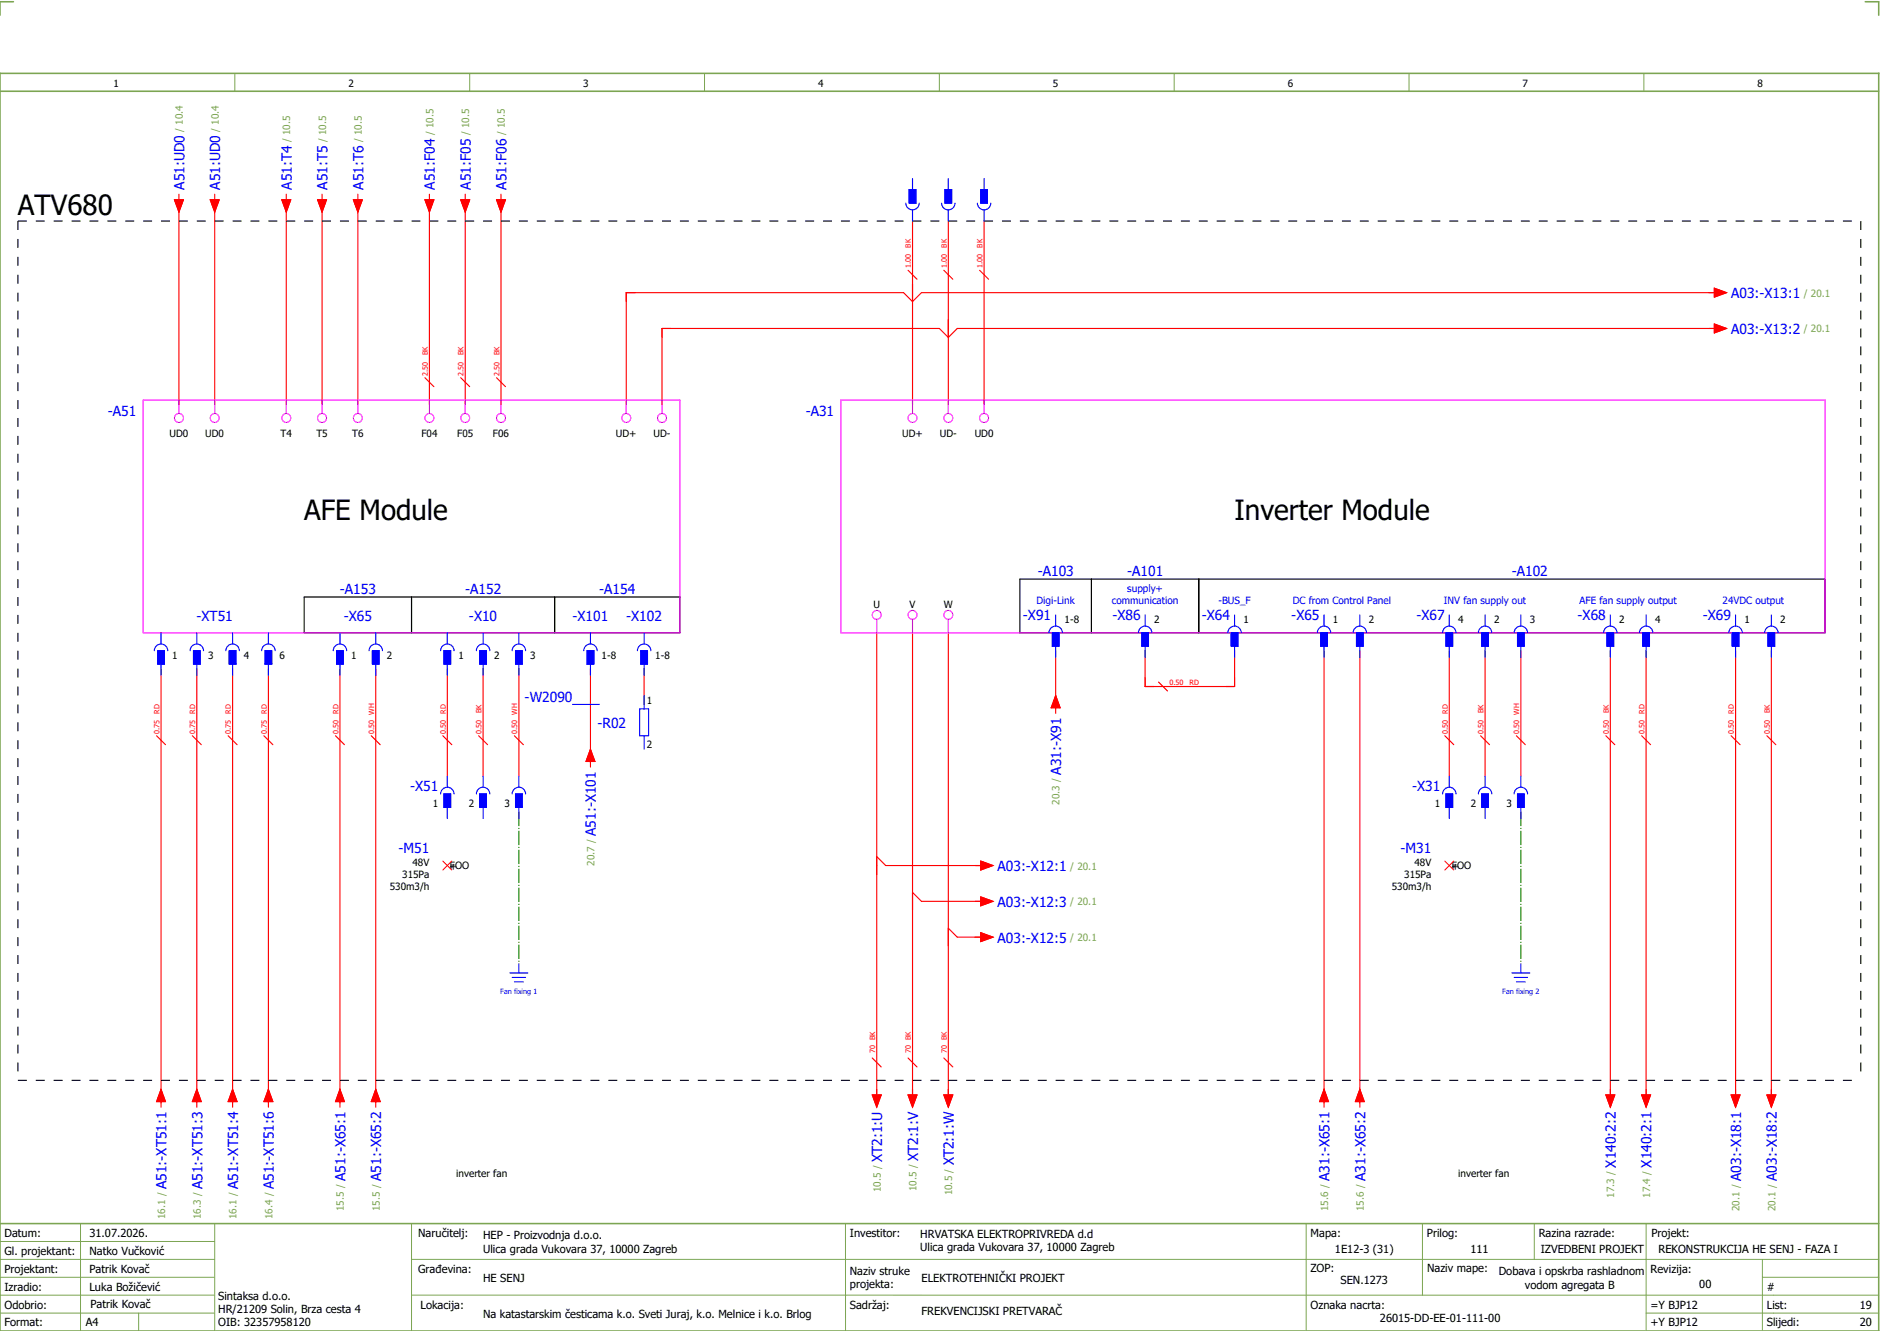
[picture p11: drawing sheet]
<svg xmlns="http://www.w3.org/2000/svg" width="421mm" height="297mm" viewBox="0 0 421 297" stroke-linecap="round" stroke-linejoin="round" font-family="sans-serif">
<path d="M0 16.4h420v281h-420zM3 .4h-3v3M417 .4h3v3M0 20.4h420M0 273.4h420" fill="none" stroke="#7ca552" stroke-width=".35"/>
<g fill="none" stroke="#7ca552" stroke-width=".22">
<path d="M52.5 16.4v4M105 16.4v4M157.5 16.4v4M210 16.4v4M262.5 16.4v4M315 16.4v4M367.5 16.4v4M0 277.4h48M18 273.4v24M48 273.4v24M92 273.4v24M189 273.4v24"/>
<path d="M292 273.4v23.8M318 273.4v16M343 273.4v8M368 273.4v23.8M0 281.4h48M0 285.4h47.8M0 293.4h47.8M31 293.4v4M47.8 289.4h-47.8M92 281.4h328M92 289.4h328M368 293.4h52"/>
<path d="M394 285.4h26M394 281.4v15.8"/>
</g>
<g fill="none" stroke="#f00" stroke-width=".25">
<path d="M39 44.6h2l-1 2.8zM40 43.4v1.2M40 46.4v44M47 44.6h2l-1 2.8zM48 43.4v1.2M48 46.4v44M63 44.6h2l-1 2.8zM64 43.4v1.2M64 46.4v44M71 44.6h2l-1 2.8zM72 43.4v1.2M72 46.4v44"/>
<path d="M79 44.6h2l-1 2.8zM80 43.4v1.2M80 46.4v44M95 44.6h2l-1 2.8zM96 43.4v1.2M96 46.4v44M103 44.6h2l-1 2.8zM104 43.4v1.2M104 46.4v44M111 44.6h2l-1 2.8zM112 43.4v1.2M112 46.4v44"/>
<path d="M204 49.4v41M212 49.4v41M220 49.4v41M203 60.4l2 2M211 60.4l2 2M219 60.4l2 2M383.3 64.4l2.7 1-2.7 1zM383.3 72.4l2.7 1-2.7 1zM384 73.4h-170l-2 2-2-2h-62v17M384 65.4h-178l-2 2-2-2h-62v25M95 84.4l2 2M103 84.4l2 2"/>
<path d="M111 84.4l2 2M36 149.4v98M44 149.4v98M52 149.4v98M60 149.4v98M76 149.4v98M84 149.4v98M100 149.4v24M108 149.4v24M116 149.4v24M132 149.4v22M144 149.4v8"/>
<path d="M196 141.4v104M204 141.4v104M212 141.4v104M236 145.4v14M236 155.4l1 2.7h-2zM256 145.4v8h20v-8M259 152.4l2 2M296 145.4v102M304 145.4v102M324 145.4v28M332 145.4v28M340 145.4v28"/>
<path d="M360 145.4v100M368 145.4v100M388 145.4v100M396 145.4v100M35 164.4l2 2M43 164.4l2 2M51 164.4l2 2M59 164.4l2 2M75 164.4l2 2M83 164.4l2 2M99 164.4l2 2M107 164.4l2 2"/>
<path d="M115 164.4l2 2M132 167.4l1 2.7h-2zM323 164.4l2 2M331 164.4l2 2M339 164.4l2 2M359 164.4l2 2M367 164.4l2 2M387 164.4l2 2M395 164.4l2 2M196 191.4l2 2h22M204 199.4l2 2h14M219.2 192.4l2.8 1-2.8 1z"/>
<path d="M212 207.4l2 2h6M219.2 200.4l2.8 1-2.8 1zM219.2 208.4l2.8 1-2.8 1zM195 236.4l2 2M203 236.4l2 2M211 236.4l2 2M36 243.4l1 2.7h-2zM44 243.4l1 2.7h-2zM52 243.4l1 2.7h-2zM60 243.4l1 2.7h-2zM76 243.4l1 2.7h-2zM84 243.4l1 2.7h-2z"/>
<path d="M195 244.6h2l-1 2.8zM203 244.6h2l-1 2.8zM211 244.6h2l-1 2.8zM296 243.4l1 2.7h-2zM304 243.4l1 2.7h-2zM359 244.6h2l-1 2.8zM367 244.6h2l-1 2.8zM387 244.6h2l-1 2.8zM395 244.6h2l-1 2.8z"/>
</g>
<path d="M116 181.4v34M340 181.4v34" fill="none" stroke="#008000" stroke-width=".25" stroke-dasharray="3.2 .4 .3 .4" stroke-linecap="butt"/>
<path d="M4 49.4h412M4 49.4v192M416 49.4v192M4 241.4h412" fill="none" stroke="#000" stroke-width=".25" stroke-dasharray="2 2" stroke-linecap="butt"/>
<path d="M68 133.4h84v8h-84zM92 133.4v8M124 133.4v8M228 129.4h180v12h-180zM244 129.4v12M268 129.4v12" fill="none" stroke="#000" stroke-width=".25"/>
<g fill="none" stroke="#f0f" stroke-width=".25">
<path d="M32 89.4h120v52h-120zM40 89.4v3M48 89.4v3M64 89.4v3M72 89.4v3M80 89.4v3M96 89.4v3M104 89.4v3M112 89.4v3M140 89.4v3M148 89.4v3M188 89.4h220v52h-220z"/>
<path d="M204 89.4v3M212 89.4v3M220 89.4v3M196 138.4v3M204 138.4v3M212 138.4v3"/>
<circle cx="40" cy="93.4" r="1"/>
<circle cx="48" cy="93.4" r="1"/>
<circle cx="64" cy="93.4" r="1"/>
<circle cx="72" cy="93.4" r="1"/>
<circle cx="80" cy="93.4" r="1"/>
<circle cx="96" cy="93.4" r="1"/>
<circle cx="104" cy="93.4" r="1"/>
<circle cx="112" cy="93.4" r="1"/>
<circle cx="140" cy="93.4" r="1"/>
<circle cx="148" cy="93.4" r="1"/>
<circle cx="204" cy="93.4" r="1"/>
<circle cx="212" cy="93.4" r="1"/>
<circle cx="220" cy="93.4" r="1"/>
<circle cx="196" cy="137.4" r="1"/>
<circle cx="204" cy="137.4" r="1"/>
<circle cx="212" cy="137.4" r="1"/>
</g>
<g fill="#00f" stroke="#00f" stroke-width=".22">
<path d="M35.3 145.4h1.4v3h-1.4z"/>
<path d="M43.2 145.4h1.5v3h-1.5z"/>
<path d="M51.3 145.4h1.5v3h-1.5z"/>
<path d="M59.3 145.4h1.5v3h-1.5z"/>
<path d="M75.2 145.4h1.5v3h-1.5z"/>
<path d="M83.2 145.4h1.5v3h-1.5z"/>
<path d="M107.3 145.4h1.5v3h-1.5z"/>
<path d="M99.3 145.4h1.5v3h-1.5z"/>
<path d="M115.3 145.4h1.5v3h-1.5z"/>
<path d="M131.2 145.4h1.5v3h-1.5z"/>
<path d="M143.2 145.4h1.6v3h-1.6z"/>
<path d="M99.3 177.4h1.5v3h-1.5z"/>
<path d="M107.3 177.4h1.5v3h-1.5z"/>
<path d="M115.3 177.4h1.5v3h-1.5z"/>
<path d="M203.3 42.4h1.5v3h-1.5z"/>
<path d="M219.2 42.4h1.5v3h-1.5z"/>
<path d="M211.3 42.4h1.5v3h-1.5z"/>
<path d="M235.2 141.4h1.5v3h-1.5z"/>
<path d="M255.2 141.4h1.5v3h-1.5z"/>
<path d="M275.2 141.4h1.5v3h-1.5z"/>
<path d="M295.2 141.4h1.5v3h-1.5z"/>
<path d="M303.2 141.4h1.5v3h-1.5z"/>
<path d="M323.2 141.4h1.5v3h-1.5z"/>
<path d="M331.2 141.4h1.5v3h-1.5z"/>
<path d="M339.3 141.4h1.5v3h-1.5z"/>
<path d="M359.3 141.4h1.5v3h-1.5z"/>
<path d="M367.2 141.4h1.6v3h-1.6z"/>
<path d="M387.3 141.4h1.5v3h-1.5z"/>
<path d="M395.2 141.4h1.6v3h-1.6z"/>
<path d="M323.2 177.4h1.5v3h-1.5z"/>
<path d="M331.2 177.4h1.5v3h-1.5z"/>
<path d="M339.3 177.4h1.5v3h-1.5z"/>
</g>
<g fill="none" stroke="#00f" stroke-width=".25">
<path d="M204 39.9v2.5M212 39.9v2.5M220 39.9v2.5M202.5 45.4a1.5 1.5 0 0 0 1.5 1.5 1.5 1.5 0 0 0 1.5-1.5M203.3 42.4h1.5v3h-1.5zM204 46.9v2.5M210.5 45.4a1.5 1.5 0 0 0 1.5 1.5 1.5 1.5 0 0 0 1.5-1.5M211.3 42.4h1.5v3h-1.5zM212 46.9v2.5M218.5 45.4a1.5 1.5 0 0 0 1.5 1.5 1.5 1.5 0 0 0 1.5-1.5M219.2 42.4h1.5v3h-1.5zM220 46.9v2.5"/>
<path d="M236 137.4v2.5M256 137.4v2.5M276 137.4v2.5M296 137.4v2.5M304 137.4v2.5M324 137.4v2.5M332 137.4v2.5M340 137.4v2.5M360 137.4v2.5M368 137.4v2.5M388 137.4v2.5M396 137.4v2.5"/>
<path d="M34.5 145.4a1.5 1.5 0 0 1 1.5-1.5 1.5 1.5 0 0 1 1.5 1.5M35.3 145.4h1.4v3h-1.4zM36 141.4v2.5M36 148.4v2.5M42.5 145.4a1.5 1.5 0 0 1 1.5-1.5 1.5 1.5 0 0 1 1.5 1.5M43.2 145.4h1.5v3h-1.5zM44 141.4v2.5M44 148.4v2.5M50.5 145.4a1.5 1.5 0 0 1 1.5-1.5 1.5 1.5 0 0 1 1.5 1.5M51.3 145.4h1.5v3h-1.5zM52 141.4v2.5M52 148.4v2.5"/>
<path d="M58.5 145.4a1.5 1.5 0 0 1 1.5-1.5 1.5 1.5 0 0 1 1.5 1.5M59.3 145.4h1.5v3h-1.5zM60 141.4v2.5M60 148.4v2.5M74.5 145.4a1.5 1.5 0 0 1 1.5-1.5 1.5 1.5 0 0 1 1.5 1.5M75.2 145.4h1.5v3h-1.5zM76 141.4v2.5M76 148.4v2.5M82.5 145.4a1.5 1.5 0 0 1 1.5-1.5 1.5 1.5 0 0 1 1.5 1.5M83.2 145.4h1.5v3h-1.5zM84 141.4v2.5M84 148.4v2.5"/>
<path d="M98.5 145.4a1.5 1.5 0 0 1 1.5-1.5 1.5 1.5 0 0 1 1.5 1.5M99.3 145.4h1.5v3h-1.5zM100 141.4v2.5M100 148.4v2.5M106.5 145.4a1.5 1.5 0 0 1 1.5-1.5 1.5 1.5 0 0 1 1.5 1.5M107.3 145.4h1.5v3h-1.5zM108 141.4v2.5M108 148.4v2.5M114.5 145.4a1.5 1.5 0 0 1 1.5-1.5 1.5 1.5 0 0 1 1.5 1.5M115.3 145.4h1.5v3h-1.5zM116 141.4v2.5M116 148.4v2.5"/>
<path d="M128 157.4h6M130.5 145.4a1.5 1.5 0 0 1 1.5-1.5 1.5 1.5 0 0 1 1.5 1.5M131.2 145.4h1.5v3h-1.5zM132 141.4v2.5M132 148.4v2.5M142.5 145.4a1.5 1.5 0 0 1 1.5-1.5 1.5 1.5 0 0 1 1.5 1.5M143 158.4h2v6h-2zM143.2 145.4h1.6v3h-1.6zM144 141.4v2.5M144 148.4v2.5M144 155.4v3M234.5 141.4a1.5 1.5 0 0 1 1.5-1.5 1.5 1.5 0 0 1 1.5 1.5"/>
<path d="M235.2 141.4h1.5v3h-1.5zM236 144.4v2.5M254.5 141.4a1.5 1.5 0 0 1 1.5-1.5 1.5 1.5 0 0 1 1.5 1.5M255.2 141.4h1.5v3h-1.5zM256 144.4v2.5M274.5 141.4a1.5 1.5 0 0 1 1.5-1.5 1.5 1.5 0 0 1 1.5 1.5M275.2 141.4h1.5v3h-1.5zM276 144.4v2.5M294.5 141.4a1.5 1.5 0 0 1 1.5-1.5 1.5 1.5 0 0 1 1.5 1.5M295.2 141.4h1.5v3h-1.5zM296 144.4v2.5M302.5 141.4a1.5 1.5 0 0 1 1.5-1.5 1.5 1.5 0 0 1 1.5 1.5"/>
<path d="M303.2 141.4h1.5v3h-1.5zM304 144.4v2.5M322.5 141.4a1.5 1.5 0 0 1 1.5-1.5 1.5 1.5 0 0 1 1.5 1.5M323.2 141.4h1.5v3h-1.5zM324 144.4v2.5M330.5 141.4a1.5 1.5 0 0 1 1.5-1.5 1.5 1.5 0 0 1 1.5 1.5M331.2 141.4h1.5v3h-1.5zM332 144.4v2.5M338.5 141.4a1.5 1.5 0 0 1 1.5-1.5 1.5 1.5 0 0 1 1.5 1.5M339.3 141.4h1.5v3h-1.5zM340 144.4v2.5M358.5 141.4a1.5 1.5 0 0 1 1.5-1.5 1.5 1.5 0 0 1 1.5 1.5"/>
<path d="M359.3 141.4h1.5v3h-1.5zM360 144.4v2.5M366.5 141.4a1.5 1.5 0 0 1 1.5-1.5 1.5 1.5 0 0 1 1.5 1.5M367.2 141.4h1.6v3h-1.6zM368 144.4v2.5M386.5 141.4a1.5 1.5 0 0 1 1.5-1.5 1.5 1.5 0 0 1 1.5 1.5M387.3 141.4h1.5v3h-1.5zM388 144.4v2.5M394.5 141.4a1.5 1.5 0 0 1 1.5-1.5 1.5 1.5 0 0 1 1.5 1.5M395.2 141.4h1.6v3h-1.6zM396 144.4v2.5M98.5 177.4a1.5 1.5 0 0 1 1.5-1.5 1.5 1.5 0 0 1 1.5 1.5"/>
<path d="M99.3 177.4h1.5v3h-1.5zM100 173.4v2.5M106.5 177.4a1.5 1.5 0 0 1 1.5-1.5 1.5 1.5 0 0 1 1.5 1.5M107.3 177.4h1.5v3h-1.5zM108 173.4v2.5M114.5 177.4a1.5 1.5 0 0 1 1.5-1.5 1.5 1.5 0 0 1 1.5 1.5M115.3 177.4h1.5v3h-1.5zM116 173.4v2.5M144 164.4v3M322.5 177.4a1.5 1.5 0 0 1 1.5-1.5 1.5 1.5 0 0 1 1.5 1.5M323.2 177.4h1.5v3h-1.5zM324 173.4v2.5"/>
<path d="M330.5 177.4a1.5 1.5 0 0 1 1.5-1.5 1.5 1.5 0 0 1 1.5 1.5M331.2 177.4h1.5v3h-1.5zM332 173.4v2.5M338.5 177.4a1.5 1.5 0 0 1 1.5-1.5 1.5 1.5 0 0 1 1.5 1.5M339.3 177.4h1.5v3h-1.5zM340 173.4v2.5M100 180.4v2.5M108 180.4v2.5M116 180.4v2.5M324 180.4v2.5M332 180.4v2.5M340 180.4v2.5"/>
<path d="M114 217.4h4M114.5 218.4h3M115 219.4h2M116 215.4v2M338 217.4h4M338.5 218.4h3M339 219.4h2M340 215.4v2"/>
</g>
<path d="M99 192.4l2 2M101 192.4l-2 2M323 192.4l2 2M325 192.4l-2 2" fill="none" stroke="#f00" stroke-width=".22"/>
<g fill="#f00" stroke="#f00" stroke-width=".22">
<path d="M39 44.6h2l-1 2.8z"/>
<path d="M47 44.6h2l-1 2.8z"/>
<path d="M63 44.6h2l-1 2.8z"/>
<path d="M71 44.6h2l-1 2.8z"/>
<path d="M79 44.6h2l-1 2.8z"/>
<path d="M95 44.6h2l-1 2.8z"/>
<path d="M103 44.6h2l-1 2.8z"/>
<path d="M111 44.6h2l-1 2.8z"/>
<path d="M36 243.4l1 2.7h-2z"/>
<path d="M44 243.4l1 2.7h-2z"/>
<path d="M52 243.4l1 2.7h-2z"/>
<path d="M60 243.4l1 2.7h-2z"/>
<path d="M76 243.4l1 2.7h-2z"/>
<path d="M84 243.4l1 2.7h-2z"/>
<path d="M132 167.4l1 2.7h-2z"/>
<path d="M383.3 64.4l2.7 1-2.7 1z"/>
<path d="M383.3 72.4l2.7 1-2.7 1z"/>
<path d="M195 244.6h2l-1 2.8z"/>
<path d="M203 244.6h2l-1 2.8z"/>
<path d="M211 244.6h2l-1 2.8z"/>
<path d="M219.2 192.4l2.8 1-2.8 1z"/>
<path d="M219.2 200.4l2.8 1-2.8 1z"/>
<path d="M219.2 208.4l2.8 1-2.8 1z"/>
<path d="M236 155.4l1 2.7h-2z"/>
<path d="M296 243.4l1 2.7h-2z"/>
<path d="M304 243.4l1 2.7h-2z"/>
<path d="M359 244.6h2l-1 2.8z"/>
<path d="M367 244.6h2l-1 2.8z"/>
<path d="M387 244.6h2l-1 2.8z"/>
<path d="M395 244.6h2l-1 2.8z"/>
</g>
<g font-size="6.2">
<text x="4" y="48.1">ATV680</text>
<text x="68" y="116.1">AFE Module</text>
<text x="276" y="116.1">Inverter Module</text>
</g>
<g font-size="3.1" fill="#00f">
<text x="41.2" y="42.4" transform="rotate(-90 41.2 42.4)">A51:UD0</text>
<text x="49.2" y="42.4" transform="rotate(-90 49.2 42.4)">A51:UD0</text>
<text x="65.2" y="42.4" transform="rotate(-90 65.2 42.4)">A51:T4</text>
<text x="73.2" y="42.4" transform="rotate(-90 73.2 42.4)">A51:T5</text>
<text x="81.2" y="42.4" transform="rotate(-90 81.2 42.4)">A51:T6</text>
<text x="97.2" y="42.4" transform="rotate(-90 97.2 42.4)">A51:F04</text>
<text x="105.2" y="42.4" transform="rotate(-90 105.2 42.4)">A51:F05</text>
<text x="113.2" y="42.4" transform="rotate(-90 113.2 42.4)">A51:F06</text>
<text x="387" y="66.6">A03:-X13:1</text>
<text x="387" y="74.6">A03:-X13:2</text>
<text x="24.1" y="93">-A51</text>
<text x="180.1" y="93">-A31</text>
<text x="232" y="128.8">-A103</text>
<text x="252" y="128.8">-A101</text>
<text x="338" y="128.8">-A102</text>
<text x="76" y="132.8">-A153</text>
<text x="104" y="132.8">-A152</text>
<text x="134" y="132.8">-A154</text>
<text x="43.9" y="138.8">-XT51</text>
<text x="76.8" y="138.8">-X65</text>
<text x="104.8" y="138.8">-X10</text>
<text x="128" y="138.8">-X101</text>
<text x="140" y="138.8">-X102</text>
<text x="228.7" y="138.6">-X91</text>
<text x="248.7" y="138.6">-X86</text>
<text x="268.7" y="138.6">-X64</text>
<text x="288.7" y="138.6">-X65</text>
<text x="316.7" y="138.6">-X67</text>
<text x="352.7" y="138.6">-X68</text>
<text x="380.7" y="138.6">-X69</text>
<text x="117.3" y="156.8">-W2090</text>
<text x="133.6" y="162.6">-R02</text>
<text x="237.2" y="173.1" transform="rotate(-90 237.2 173.1)">A31:-X91</text>
<text x="91.7" y="176.6">-X51</text>
<text x="315.7" y="176.6">-X31</text>
<text x="89.1" y="190.6">-M51</text>
<text x="133.2" y="186.8" transform="rotate(-90 133.2 186.8)">A51:-X101</text>
<text x="313.1" y="190.6">-M31</text>
<text x="223" y="194.6">A03:-X12:1</text>
<text x="223" y="202.6">A03:-X12:3</text>
<text x="223" y="210.6">A03:-X12:5</text>
<text x="77.2" y="263.9" transform="rotate(-90 77.2 263.9)">A51:-X65:1</text>
<text x="85.2" y="263.9" transform="rotate(-90 85.2 263.9)">A51:-X65:2</text>
<text x="197.2" y="259.6" transform="rotate(-90 197.2 259.6)">XT2:1:U</text>
<text x="205.2" y="259.5" transform="rotate(-90 205.2 259.5)">XT2:1:V</text>
<text x="213.2" y="260.4" transform="rotate(-90 213.2 260.4)">XT2:1:W</text>
<text x="297.2" y="263.9" transform="rotate(-90 297.2 263.9)">A31:-X65:1</text>
<text x="305.2" y="263.9" transform="rotate(-90 305.2 263.9)">A31:-X65:2</text>
<text x="361.2" y="260.9" transform="rotate(-90 361.2 260.9)">X140:2:2</text>
<text x="369.2" y="260.9" transform="rotate(-90 369.2 260.9)">X140:2:1</text>
<text x="389.2" y="263.9" transform="rotate(-90 389.2 263.9)">A03:-X18:1</text>
<text x="397.2" y="263.9" transform="rotate(-90 397.2 263.9)">A03:-X18:2</text>
<text x="37.2" y="265.7" transform="rotate(-90 37.2 265.7)">A51:-XT51:1</text>
<text x="45.2" y="265.7" transform="rotate(-90 45.2 265.7)">A51:-XT51:3</text>
<text x="53.2" y="265.7" transform="rotate(-90 53.2 265.7)">A51:-XT51:4</text>
<text x="61.2" y="265.7" transform="rotate(-90 61.2 265.7)">A51:-XT51:6</text>
</g>
<g font-size="2.5">
<text x="1" y="276.4">Datum:</text>
<text x="1" y="280.4">Gl. projektant:</text>
<text x="20" y="276.4">31.07.2026.</text>
<text x="20" y="280.4">Natko Vučković</text>
<text x="93.5" y="276.4">Naručitelj:</text>
<text x="108" y="276.9">HEP - Proizvodnja d.o.o.</text>
<text x="108" y="279.9">Ulica grada Vukovara 37, 10000 Zagreb</text>
<text x="190" y="276.4">Investitor:</text>
<text x="205.7" y="276.6">HRVATSKA ELEKTROPRIVREDA d.d</text>
<text x="205.7" y="279.6">Ulica grada Vukovara 37, 10000 Zagreb</text>
<text x="293" y="276.4">Mapa:</text>
<text x="298.4" y="279.9">1E12-3 (31)</text>
<text x="319" y="276.4">Prilog:</text>
<text x="328.7" y="279.9">111</text>
<text x="344" y="276.4">Razina razrade:</text>
<text x="344.4" y="279.9">IZVEDBENI PROJEKT</text>
<text x="369.2" y="276.3">Projekt:</text>
<text x="370.8" y="279.9">REKONSTRUKCIJA HE SENJ - FAZA I</text>
<text x="1" y="284.4">Projektant:</text>
<text x="20" y="284.4">Patrik Kovač</text>
<text x="93.5" y="284.4">Građevina:</text>
<text x="108" y="286.4">HE SENJ</text>
<text x="190" y="284.9">Naziv struke</text>
<text x="190" y="287.9">projekta:</text>
<text x="206" y="286.5">ELEKTROTEHNIČKI PROJEKT</text>
<text x="293" y="284.3">ZOP:</text>
<text x="299.7" y="286.9">SEN.1273</text>
<text x="319" y="284.3">Naziv mape:</text>
<text x="335.1" y="285">Dobava i opskrba rashladnom</text>
<text x="340.9" y="288">vodom agregata B</text>
<text x="369" y="284.4">Revizija:</text>
<text x="379.9" y="287.9">00</text>
<text x="1" y="288.4">Izradio:</text>
<text x="1" y="292.4">Odobrio:</text>
<text x="20" y="288.4">Luka Božičević</text>
<text x="20.2" y="292.3">Patrik Kovač</text>
<text x="48.8" y="290.4">Sintaksa d.o.o.</text>
<text x="48.8" y="293.4">HR/21209 Solin, Brza cesta 4</text>
<text x="94" y="292.4">Lokacija:</text>
<text x="190" y="292.4">Sadržaj:</text>
<text x="206" y="293.9">FREKVENCIJSKI PRETVARAČ</text>
<text x="293" y="292.4">Oznaka nacrta:</text>
<text x="369" y="292.4">=Y BJP12</text>
<text x="395" y="292.4">List:</text>
<text x="395" y="288.4">#</text>
<text x="415.8" y="292.4">19</text>
<text x="1" y="296.4">Format:</text>
<text x="19.2" y="296.4">A4</text>
<text x="48.8" y="296.4">OIB: 32357958120</text>
<text x="108" y="294.4">Na katastarskim česticama k.o. Sveti Juraj, k.o. Melnice i k.o. Brlog</text>
<text x="308.5" y="295.4">26015-DD-EE-01-111-00</text>
<text x="369" y="296.4">+Y BJP12</text>
<text x="395" y="296.4">Slijedi:</text>
<text x="415.8" y="296.4">20</text>
</g>
<g font-size="2.2">
<text x="25.4" y="19.4">1</text>
<text x="77.9" y="19.4">2</text>
<text x="130.4" y="19.4">3</text>
<text x="182.9" y="19.4">4</text>
<text x="235.4" y="19.4">5</text>
<text x="287.9" y="19.4">6</text>
<text x="340.4" y="19.4">7</text>
<text x="392.9" y="19.4">8</text>
<text x="37.9" y="97.6">UD0</text>
<text x="45.9" y="97.6">UD0</text>
<text x="62.7" y="97.6">T4</text>
<text x="70.7" y="97.6">T5</text>
<text x="78.7" y="97.6">T6</text>
<text x="94.2" y="97.6">F04</text>
<text x="102.2" y="97.6">F05</text>
<text x="110.2" y="97.6">F06</text>
<text x="137.7" y="97.6">UD+</text>
<text x="146.1" y="97.6">UD-</text>
<text x="201.7" y="97.6">UD+</text>
<text x="210.1" y="97.6">UD-</text>
<text x="217.9" y="97.6">UD0</text>
<text x="195.3" y="135.8">U</text>
<text x="203.3" y="135.8">V</text>
<text x="211" y="135.8">W</text>
<text x="238" y="139.3">1-8</text>
<text x="258" y="139.3">2</text>
<text x="278" y="139.3">1</text>
<text x="298" y="139.3">1</text>
<text x="306" y="139.3">2</text>
<text x="326" y="139.3">4</text>
<text x="334" y="139.3">2</text>
<text x="342" y="139.3">3</text>
<text x="362" y="139.3">2</text>
<text x="370" y="139.3">4</text>
<text x="390" y="139.3">1</text>
<text x="398" y="139.3">2</text>
<text x="38.5" y="147.3">1</text>
<text x="46.5" y="147.3">3</text>
<text x="54.5" y="147.3">4</text>
<text x="62.5" y="147.3">6</text>
<text x="78.5" y="147.3">1</text>
<text x="86.5" y="147.3">2</text>
<text x="102.5" y="147.3">1</text>
<text x="110.5" y="147.3">2</text>
<text x="118.5" y="147.3">3</text>
<text x="134.5" y="147.3">1-8</text>
<text x="146.5" y="147.3">1-8</text>
<text x="144.6" y="157.3">1</text>
<text x="144.6" y="167.2">2</text>
<text x="96.8" y="180.3">1</text>
<text x="104.8" y="180.3">2</text>
<text x="112.8" y="180.3">3</text>
<text x="320.8" y="180.3">1</text>
<text x="328.8" y="180.3">2</text>
<text x="336.8" y="180.3">3</text>
<text x="89.9" y="196.2">315Pa</text>
<text x="92.2" y="193.5">48V</text>
<text x="100.6" y="194.3">+</text>
<text x="100.6" y="194.3">-</text>
<text x="100.6" y="194.2">FOO</text>
<text x="313.9" y="196.2">315Pa</text>
<text x="316.2" y="193.5">48V</text>
<text x="324.6" y="194.3">+</text>
<text x="324.6" y="194.3">-</text>
<text x="324.6" y="194.2">FOO</text>
<text x="87.1" y="198.9">530m3/h</text>
<text x="311.1" y="198.9">530m3/h</text>
<text x="102" y="262.9">inverter fan</text>
<text x="326" y="262.9">inverter fan</text>
</g>
<g font-size="2.2" fill="#7ca552">
<text x="40.9" y="29.4" transform="rotate(-90 40.9 29.4)">/ 10.4</text>
<text x="48.9" y="29.4" transform="rotate(-90 48.9 29.4)">/ 10.4</text>
<text x="64.9" y="31.8" transform="rotate(-90 64.9 31.8)">/ 10.5</text>
<text x="72.9" y="31.8" transform="rotate(-90 72.9 31.8)">/ 10.5</text>
<text x="80.9" y="31.8" transform="rotate(-90 80.9 31.8)">/ 10.5</text>
<text x="96.9" y="30.3" transform="rotate(-90 96.9 30.3)">/ 10.5</text>
<text x="104.9" y="30.3" transform="rotate(-90 104.9 30.3)">/ 10.5</text>
<text x="112.9" y="30.3" transform="rotate(-90 112.9 30.3)">/ 10.5</text>
<text x="403.2" y="66.3">/ 20.1</text>
<text x="403.2" y="74.3">/ 20.1</text>
<text x="236.9" y="179.8" transform="rotate(-90 236.9 179.8)">20.3 /</text>
<text x="132.9" y="193.5" transform="rotate(-90 132.9 193.5)">20.7 /</text>
<text x="239.3" y="194.3">/ 20.1</text>
<text x="239.3" y="202.3">/ 20.1</text>
<text x="239.3" y="210.3">/ 20.1</text>
<text x="196.9" y="266.3" transform="rotate(-90 196.9 266.3)">10.5 /</text>
<text x="204.9" y="266.2" transform="rotate(-90 204.9 266.2)">10.5 /</text>
<text x="212.9" y="267.1" transform="rotate(-90 212.9 267.1)">10.5 /</text>
<text x="360.9" y="267.6" transform="rotate(-90 360.9 267.6)">17.3 /</text>
<text x="368.9" y="267.6" transform="rotate(-90 368.9 267.6)">17.4 /</text>
<text x="36.9" y="272.4" transform="rotate(-90 36.9 272.4)">16.1 /</text>
<text x="44.9" y="272.4" transform="rotate(-90 44.9 272.4)">16.3 /</text>
<text x="52.9" y="272.4" transform="rotate(-90 52.9 272.4)">16.1 /</text>
<text x="60.9" y="272.4" transform="rotate(-90 60.9 272.4)">16.4 /</text>
<text x="76.9" y="270.6" transform="rotate(-90 76.9 270.6)">15.5 /</text>
<text x="84.9" y="270.6" transform="rotate(-90 84.9 270.6)">15.5 /</text>
<text x="296.9" y="270.6" transform="rotate(-90 296.9 270.6)">15.6 /</text>
<text x="304.9" y="270.6" transform="rotate(-90 304.9 270.6)">15.6 /</text>
<text x="388.9" y="270.6" transform="rotate(-90 388.9 270.6)">20.1 /</text>
<text x="396.9" y="270.6" transform="rotate(-90 396.9 270.6)">20.1 /</text>
</g>
<g font-size="2.2" fill="#00f">
<text x="231.7" y="134.9">Digi-Link</text>
<text x="248.5" y="134.9">communication</text>
<text x="252" y="132.2">supply+</text>
<text x="272.4" y="134.9">-BUS_F</text>
<text x="289" y="134.9">DC from Control Panel</text>
<text x="322.8" y="134.9">INV fan supply out</text>
<text x="353.1" y="134.9">AFE fan supply output</text>
<text x="385.1" y="134.9">24VDC output</text>
</g>
<g font-size="1.6" fill="#f00">
<text x="203.6" y="60" transform="rotate(-90 203.6 60)">1.00</text>
<text x="203.6" y="55.3" transform="rotate(-90 203.6 55.3)">BK</text>
<text x="211.6" y="60" transform="rotate(-90 211.6 60)">1.00</text>
<text x="211.6" y="55.3" transform="rotate(-90 211.6 55.3)">BK</text>
<text x="219.6" y="60" transform="rotate(-90 219.6 60)">1.00</text>
<text x="219.6" y="55.3" transform="rotate(-90 219.6 55.3)">BK</text>
<text x="95.6" y="84" transform="rotate(-90 95.6 84)">2.50</text>
<text x="95.6" y="79.3" transform="rotate(-90 95.6 79.3)">BK</text>
<text x="103.6" y="84" transform="rotate(-90 103.6 84)">2.50</text>
<text x="103.6" y="79.3" transform="rotate(-90 103.6 79.3)">BK</text>
<text x="111.6" y="84" transform="rotate(-90 111.6 84)">2.50</text>
<text x="111.6" y="79.3" transform="rotate(-90 111.6 79.3)">BK</text>
<text x="261.4" y="153">0.50</text>
<text x="266" y="153">RD</text>
<text x="35.6" y="159.4" transform="rotate(-90 35.6 159.4)">RD</text>
<text x="43.6" y="159.4" transform="rotate(-90 43.6 159.4)">RD</text>
<text x="51.6" y="159.4" transform="rotate(-90 51.6 159.4)">RD</text>
<text x="59.6" y="159.4" transform="rotate(-90 59.6 159.4)">RD</text>
<text x="75.6" y="159.4" transform="rotate(-90 75.6 159.4)">RD</text>
<text x="83.6" y="159.7" transform="rotate(-90 83.6 159.7)">WH</text>
<text x="99.6" y="159.4" transform="rotate(-90 99.6 159.4)">RD</text>
<text x="107.6" y="159.3" transform="rotate(-90 107.6 159.3)">BK</text>
<text x="115.6" y="159.7" transform="rotate(-90 115.6 159.7)">WH</text>
<text x="323.6" y="159.4" transform="rotate(-90 323.6 159.4)">RD</text>
<text x="331.6" y="159.3" transform="rotate(-90 331.6 159.3)">BK</text>
<text x="339.6" y="159.7" transform="rotate(-90 339.6 159.7)">WH</text>
<text x="359.6" y="159.3" transform="rotate(-90 359.6 159.3)">BK</text>
<text x="367.6" y="159.4" transform="rotate(-90 367.6 159.4)">RD</text>
<text x="387.6" y="159.4" transform="rotate(-90 387.6 159.4)">RD</text>
<text x="395.6" y="159.3" transform="rotate(-90 395.6 159.3)">BK</text>
<text x="35.6" y="164" transform="rotate(-90 35.6 164)">0.75</text>
<text x="43.6" y="164" transform="rotate(-90 43.6 164)">0.75</text>
<text x="51.6" y="164" transform="rotate(-90 51.6 164)">0.75</text>
<text x="59.6" y="164" transform="rotate(-90 59.6 164)">0.75</text>
<text x="75.6" y="164" transform="rotate(-90 75.6 164)">0.50</text>
<text x="83.6" y="164" transform="rotate(-90 83.6 164)">0.50</text>
<text x="99.6" y="164" transform="rotate(-90 99.6 164)">0.50</text>
<text x="107.6" y="164" transform="rotate(-90 107.6 164)">0.50</text>
<text x="115.6" y="164" transform="rotate(-90 115.6 164)">0.50</text>
<text x="323.6" y="164" transform="rotate(-90 323.6 164)">0.50</text>
<text x="331.6" y="164" transform="rotate(-90 331.6 164)">0.50</text>
<text x="339.6" y="164" transform="rotate(-90 339.6 164)">0.50</text>
<text x="359.6" y="164" transform="rotate(-90 359.6 164)">0.50</text>
<text x="367.6" y="164" transform="rotate(-90 367.6 164)">0.50</text>
<text x="387.6" y="164" transform="rotate(-90 387.6 164)">0.50</text>
<text x="395.6" y="164" transform="rotate(-90 395.6 164)">0.50</text>
<text x="195.6" y="232.3" transform="rotate(-90 195.6 232.3)">BK</text>
<text x="203.6" y="232.3" transform="rotate(-90 203.6 232.3)">BK</text>
<text x="211.6" y="232.3" transform="rotate(-90 211.6 232.3)">BK</text>
<text x="195.6" y="235.3" transform="rotate(-90 195.6 235.3)">70</text>
<text x="203.6" y="235.3" transform="rotate(-90 203.6 235.3)">70</text>
<text x="211.6" y="235.3" transform="rotate(-90 211.6 235.3)">70</text>
</g>
<g font-size="1.6" fill="#00f">
<text x="111.8" y="222">Fan fixing 1</text>
<text x="335.8" y="222">Fan fixing 2</text>
</g>
</svg>
